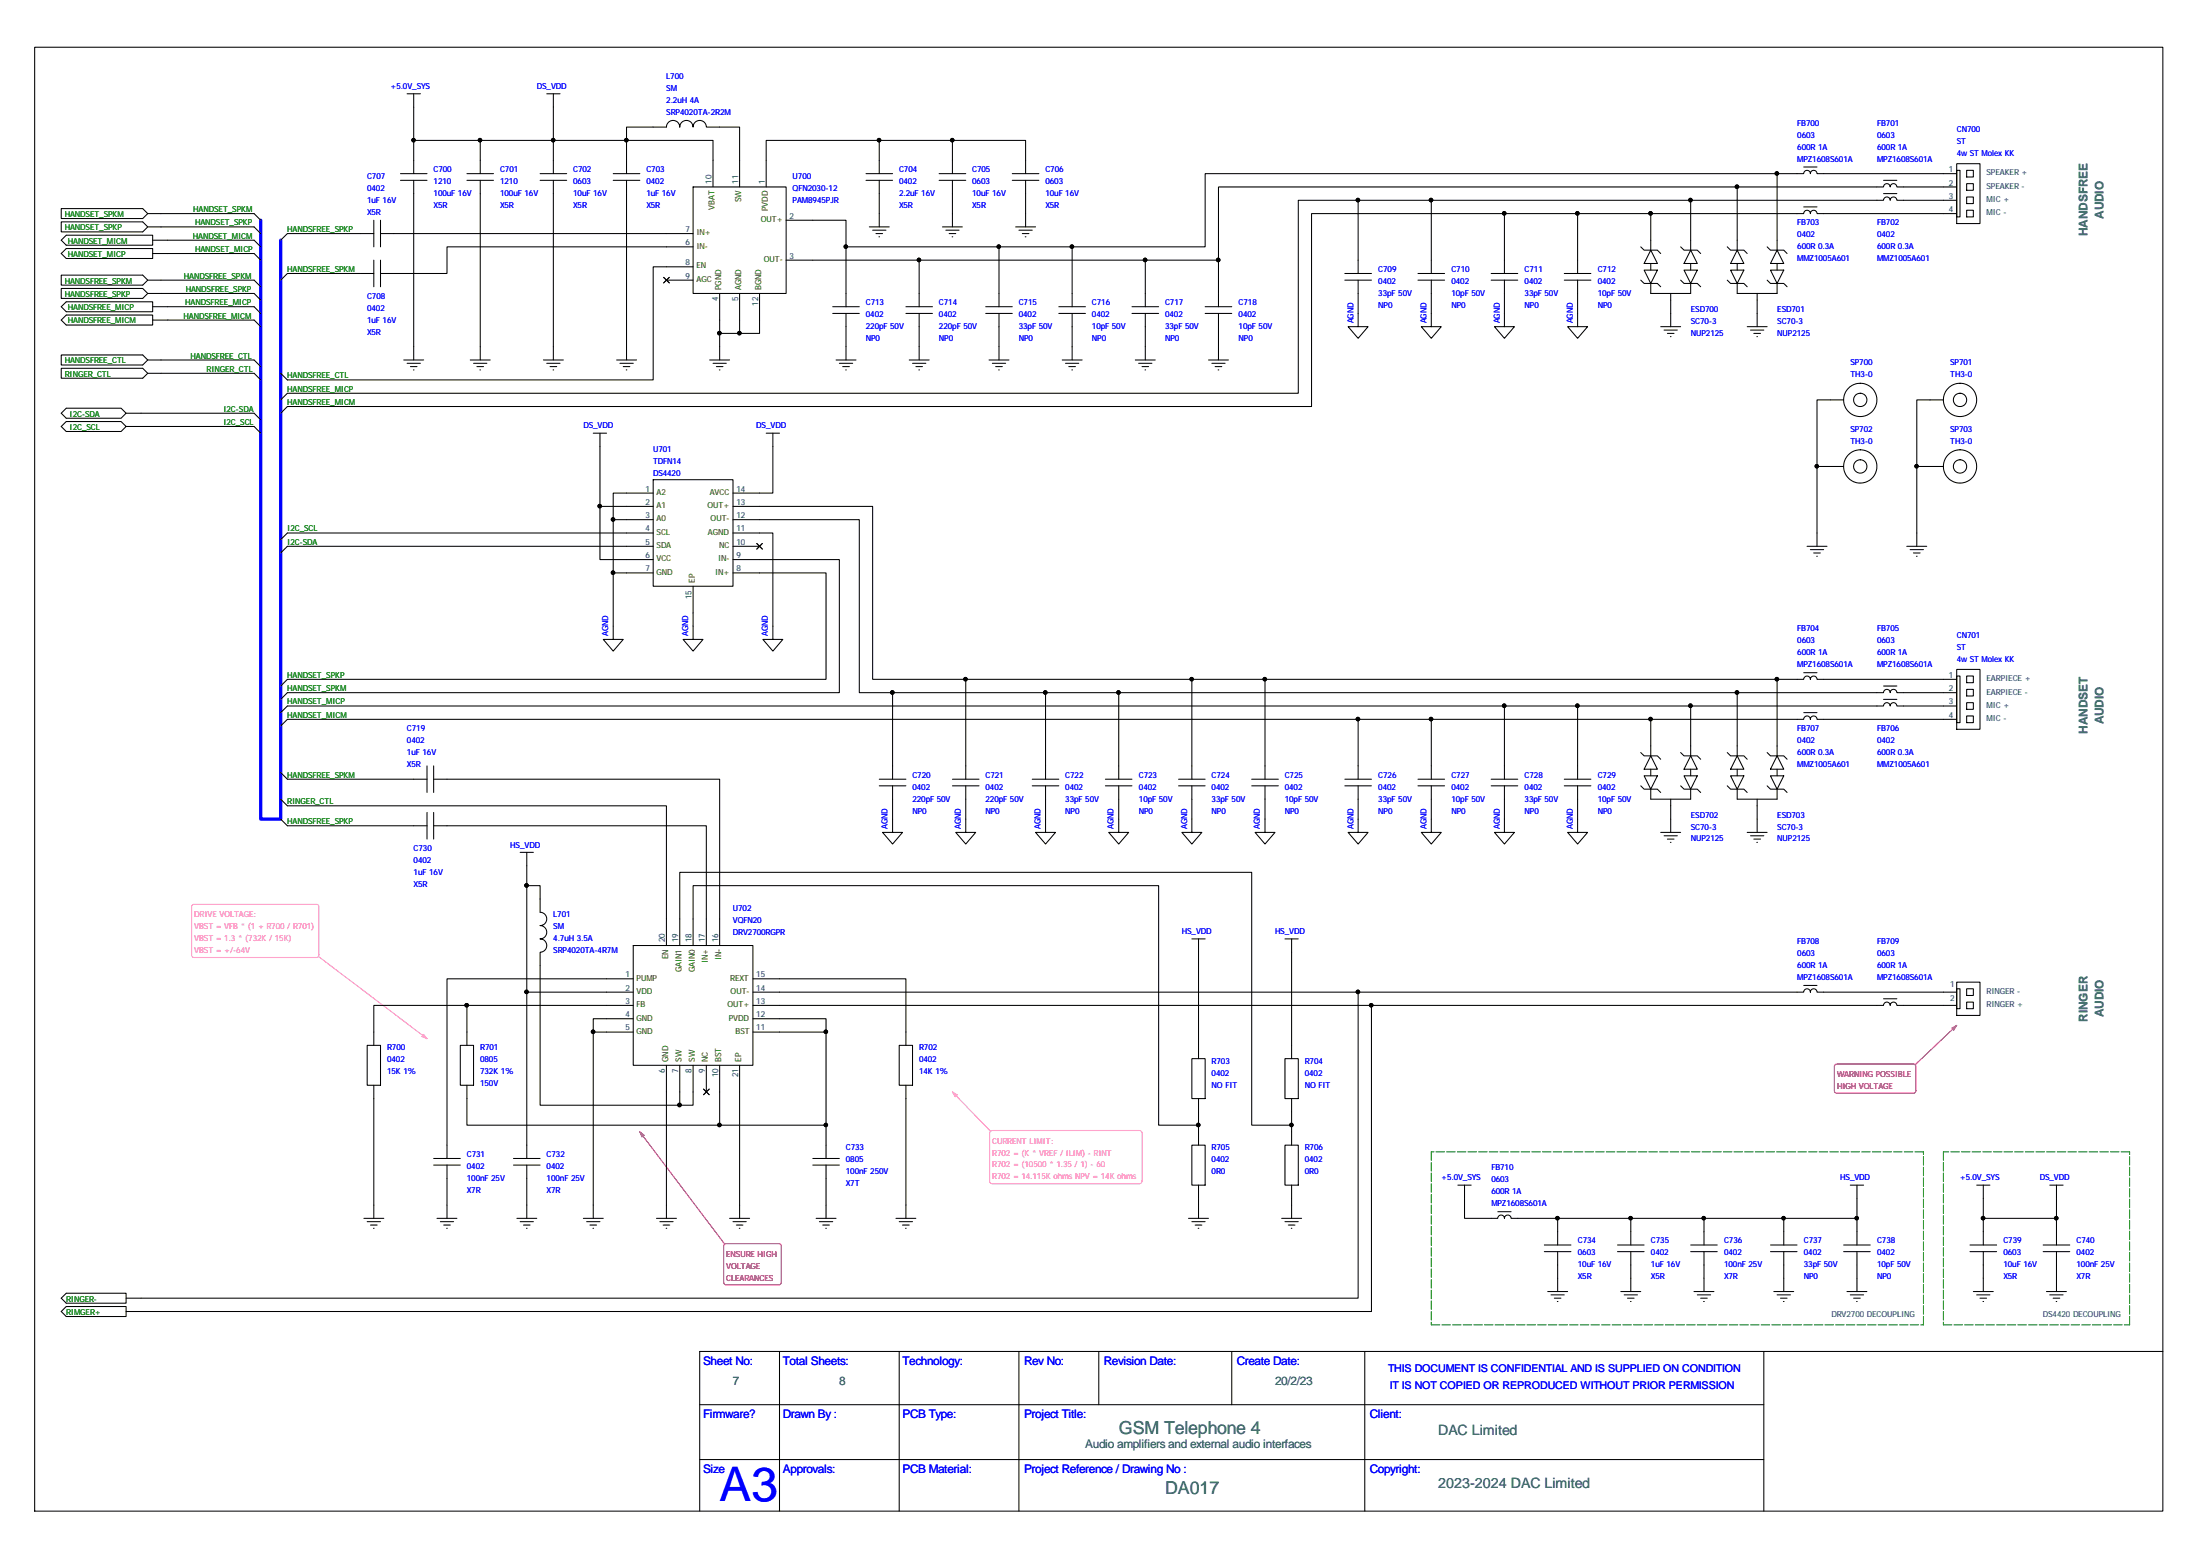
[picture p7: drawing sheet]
<svg xmlns="http://www.w3.org/2000/svg" width="420mm" height="297mm" viewBox="0 0 420 297" stroke-linecap="round" stroke-linejoin="round" font-family="sans-serif">
<g fill="#ff80c0">
<path d="M80.9 197.5l.7 .8-1-.4z"/>
<path d="M181.9 208.5l.9 .5-.4 .4z"/>
</g>
<g fill="#f00">
<path d="M372.8 196.3l.9-.6-.6 .9z"/>
<path d="M122.2 216.1l.8 .6-.4 .3z"/>
</g>
<g fill="#000" stroke="#000" stroke-width=".19">
<circle cx="79" cy="26.8" r=".34"/>
<circle cx="91.7" cy="26.8" r=".34"/>
<circle cx="105.6" cy="26.8" r=".34"/>
<circle cx="119.6" cy="26.8" r=".34"/>
<circle cx="167.9" cy="26.8" r=".34"/>
<circle cx="181.9" cy="26.8" r=".34"/>
<circle cx="259.3" cy="38.2" r=".34"/>
<circle cx="273.3" cy="38.2" r=".34"/>
<circle cx="322.8" cy="38.2" r=".34"/>
<circle cx="331.7" cy="35.6" r=".34"/>
<circle cx="339.3" cy="33.1" r=".34"/>
<circle cx="161.5" cy="47.1" r=".34"/>
<circle cx="175.5" cy="49.6" r=".34"/>
<circle cx="190.7" cy="47.1" r=".34"/>
<circle cx="204.7" cy="47.1" r=".34"/>
<circle cx="218.7" cy="49.6" r=".34"/>
<circle cx="232.7" cy="49.6" r=".34"/>
<circle cx="287.3" cy="40.7" r=".34"/>
<circle cx="301.2" cy="40.7" r=".34"/>
<circle cx="315.2" cy="40.7" r=".34"/>
<circle cx="137.4" cy="63.6" r=".34"/>
<circle cx="141.2" cy="63.6" r=".34"/>
<circle cx="114.5" cy="96.6" r=".34"/>
<circle cx="117.1" cy="99.2" r=".34"/>
<circle cx="347" cy="89" r=".33"/>
<circle cx="366" cy="89" r=".33"/>
<circle cx="117.1" cy="109.3" r=".34"/>
<circle cx="170.4" cy="132.2" r=".34"/>
<circle cx="184.4" cy="129.6" r=".34"/>
<circle cx="199.6" cy="132.2" r=".34"/>
<circle cx="213.6" cy="132.2" r=".34"/>
<circle cx="227.6" cy="129.6" r=".34"/>
<circle cx="241.6" cy="129.6" r=".34"/>
<circle cx="259.3" cy="137.3" r=".34"/>
<circle cx="273.3" cy="137.3" r=".34"/>
<circle cx="287.3" cy="134.7" r=".34"/>
<circle cx="301.2" cy="134.7" r=".34"/>
<circle cx="315.2" cy="137.3" r=".34"/>
<circle cx="322.8" cy="134.7" r=".34"/>
<circle cx="331.7" cy="132.2" r=".34"/>
<circle cx="339.3" cy="129.6" r=".34"/>
<circle cx="100.6" cy="169" r=".34"/>
<circle cx="89.1" cy="191.9" r=".34"/>
<circle cx="100.6" cy="189.4" r=".34"/>
<circle cx="113.3" cy="197" r=".34"/>
<circle cx="157.7" cy="197" r=".34"/>
<circle cx="259.3" cy="189.4" r=".34"/>
<circle cx="261.9" cy="191.9" r=".34"/>
<circle cx="129.8" cy="210.9" r=".34"/>
<circle cx="137.4" cy="214.8" r=".34"/>
<circle cx="157.7" cy="214.8" r=".33"/>
<circle cx="228.8" cy="214.8" r=".34"/>
<circle cx="246.6" cy="214.8" r=".33"/>
<circle cx="297.4" cy="232.5" r=".34"/>
<circle cx="311.4" cy="232.5" r=".34"/>
<circle cx="325.4" cy="232.5" r=".33"/>
<circle cx="340.6" cy="232.5" r=".33"/>
<circle cx="354.6" cy="232.5" r=".33"/>
<circle cx="378.7" cy="232.5" r=".34"/>
<circle cx="392.7" cy="232.5" r=".34"/>
</g>
<path d="M126.7 52.9l1.1 1.1M127.8 52.9l-1.1 1.1M144.5 103.7l1.1 1.1M145.6 103.7l-1.1 1.1M134.4 207.9l1 1.1M135.4 207.9l-1 1.1" fill="none" stroke="#000" stroke-width=".19"/>
<g fill="none" stroke="#008000" stroke-width=".2">
<path d="M273.9 219.9h-.5v1.6M274.3 219.9h1.6M276.3 219.9h1.6M278.3 219.9h1.7M280.4 219.9h1.6M282.4 219.9h1.6M284.4 219.9h1.6M286.5 219.9h1.6M288.5 219.9h1.6M290.5 219.9h1.6M292.5 219.9h1.7M294.6 219.9h1.6"/>
<path d="M296.6 219.9h1.6M298.6 219.9h1.7M300.7 219.9h1.6M302.7 219.9h1.6M304.8 219.9h1.6M306.8 219.9h1.6M308.8 219.9h1.6M310.8 219.9h1.7M312.9 219.9h1.6M314.9 219.9h1.6M316.9 219.9h1.7M319 219.9h1.6"/>
<path d="M321 219.9h1.6M323 219.9h1.7M325.1 219.9h1.6M327.1 219.9h1.6M329.1 219.9h1.7M331.2 219.9h1.6M333.2 219.9h1.6M335.2 219.9h1.7M337.3 219.9h1.6M339.3 219.9h1.6M341.3 219.9h1.7M343.4 219.9h1.6"/>
<path d="M345.4 219.9h1.6M347.4 219.9h1.6M349.5 219.9h1.6M351.5 219.9h1.6M353.5 219.9h1.6M355.6 219.9h1.6M357.6 219.9h1.6M359.6 219.9h1.6M361.6 219.9h1.7M363.7 219.9h1.6M365.7 219.9h1.6v.5M372.2 219.9h-1v1.6"/>
<path d="M372.6 219.9h1.6M374.6 219.9h1.6M376.6 219.9h1.7M378.7 219.9h1.6M380.7 219.9h1.6M382.7 219.9h1.7M384.8 219.9h1.6M386.8 219.9h1.6M388.8 219.9h1.7M390.9 219.9h1.6M392.9 219.9h1.6M394.9 219.9h1.7"/>
<path d="M397 219.9h1.6M399 219.9h1.6M401 219.9h1.6M403.1 219.9h1.6M405.1 219.9h1.6v.5M273.4 221.9v1.6M273.4 223.9v1.7M273.4 226v1.6M273.4 228v1.6M273.4 230.1v1.6M273.4 232.1v1.6M273.4 234.1v1.6"/>
<path d="M273.4 236.1v1.7M273.4 238.2v1.6M367.3 220.8v1.6M367.3 222.8v1.7M367.3 224.9v1.6M367.3 226.9v1.6M367.3 228.9v1.6M367.3 231v1.6M367.3 233v1.6M367.3 235v1.7M367.3 237.1v1.6M367.3 239.1v1.6"/>
<path d="M371.2 221.9v1.6M371.2 223.9v1.7M371.2 226v1.6M371.2 228v1.6M371.2 230.1v1.6M371.2 232.1v1.6M371.2 234.1v1.6M371.2 236.1v1.7M371.2 238.2v1.6M406.7 220.8v1.6M406.7 222.8v1.7M406.7 224.9v1.6"/>
<path d="M406.7 226.9v1.6M406.7 228.9v1.6M406.7 231v1.6M406.7 233v1.6M406.7 235v1.7M406.7 237.1v1.6M406.7 239.1v1.6M273.4 252.4v.5h1.6M273.4 240.2v1.6M273.4 242.2v1.7M273.4 244.3v1.6M273.4 246.3v1.6"/>
<path d="M273.4 248.3v1.7M273.4 250.4v1.6M275.4 252.9h1.6M277.4 252.9h1.6M279.4 252.9h1.7M281.5 252.9h1.6M283.5 252.9h1.6M285.5 252.9h1.7M287.6 252.9h1.6M289.6 252.9h1.6M291.6 252.9h1.7M293.7 252.9h1.6"/>
<path d="M295.7 252.9h1.6M297.7 252.9h1.7M299.8 252.9h1.6M301.8 252.9h1.6M303.8 252.9h1.7M305.9 252.9h1.6M307.9 252.9h1.6M309.9 252.9h1.7M312 252.9h1.6M314 252.9h1.6M316 252.9h1.6M318.1 252.9h1.6"/>
<path d="M320.1 252.9h1.6M322.1 252.9h1.7M324.2 252.9h1.6M326.2 252.9h1.6M328.2 252.9h1.6M330.3 252.9h1.6M332.3 252.9h1.6M334.3 252.9h1.6M336.3 252.9h1.7M338.4 252.9h1.6M340.4 252.9h1.6M342.4 252.9h1.7"/>
<path d="M344.5 252.9h1.6M346.5 252.9h1.6M348.5 252.9h1.7M350.6 252.9h1.6M352.6 252.9h1.6M354.6 252.9h1.7M356.7 252.9h1.6M358.7 252.9h1.6M360.7 252.9h1.7M362.8 252.9h1.6M364.8 252.9h1.6M367.3 251.3v1.6h-.5"/>
<path d="M367.3 241.1v1.6M367.3 243.2v1.6M367.3 245.2v1.6M367.3 247.2v1.6M367.3 249.2v1.7M371.2 252.4v.5h1.6M371.2 240.2v1.6M371.2 242.2v1.7M371.2 244.3v1.6M371.2 246.3v1.6M371.2 248.3v1.7M371.2 250.4v1.6"/>
<path d="M373.2 252.9h1.6M375.2 252.9h1.6M377.2 252.9h1.7M379.3 252.9h1.6M381.3 252.9h1.6M383.3 252.9h1.7M385.4 252.9h1.6M387.4 252.9h1.6M389.4 252.9h1.7M391.5 252.9h1.6M393.5 252.9h1.6M395.5 252.9h1.7"/>
<path d="M397.6 252.9h1.6M399.6 252.9h1.6M401.6 252.9h1.7M403.7 252.9h1.6M406.7 251.3v1.6h-1M406.7 241.1v1.6M406.7 243.2v1.6M406.7 245.2v1.6M406.7 247.2v1.6M406.7 249.2v1.7"/>
</g>
<path d="M36.7 172.8l.3-.2 23.6 .1 .3 .4v9.4l-.4 .3h-23.6l-.3-.5v-9.2zM60.8 182.6l20.8 15.7M80.9 197.5l.7 .8-1-.4zM181.9 208.5l.9 .5-.4 .4zM181.9 208.5l7.3 7.5M189.1 216l.4-.2h28.3l.3 .5v9.3l-.4 .4h-28.3l-.4-.5v-9.2z" fill="none" stroke="#ff80c0" stroke-width=".2"/>
<path d="M372.8 196.3l.9-.6-.6 .9zM373.7 195.7l-8 7.6M122.2 216.1l.8 .6-.4 .3zM122.2 216.1l16.2 21.4M350.5 203.2l.3-.1h14.7l.4 .5v4.8l-.5 .3h-14.8l-.3-.4v-4.7zM138.4 237.5l.2-.1 10.4 .1 .2 .4-.1 7.2-.4 .2h-10l-.3-.1-.2-.4v-6.9z" fill="none" stroke="#f00" stroke-width=".2"/>
<g fill="none" stroke="#000" stroke-width=".2">
<path d="M6.6 9h406.5v279.5h-406.5zM77.7 17.9h2.6M79 17.9v15.2M104.4 17.9h2.6M105.7 17.9v15.2M76.5 33.1h5.1M76.5 34.4h5.1M79 34.4v34.3M79 26.8h40.7M89.2 33.1h5M89.2 34.4h5M91.7 26.8v6.3"/>
<path d="M91.7 34.4v34.3M103.2 33.1h5M103.2 34.4h5M105.7 34.4v34.3M117.1 33.1h5.1M117.1 34.4h5.1M119.7 26.8h16.5v8.9M119.7 26.8v-2.5h7.6a1.27 1.27 0 0 1 1.2-1.3 1.27 1.27 0 0 1 1.3 1.3 1.27 1.27 0 0 1 1.3-1.3 1.27 1.27 0 0 1 1.3 1.3 1.26 1.26 0 0 1 1.2-1.3 1.26 1.26 0 0 1 1.3 1.3h6.4v11.4M119.7 26.8v6.3M119.7 34.4v34.3M132.4 35.7h17.7v20.3h-17.7zM165.4 33.1h5.1"/>
<path d="M165.4 34.4h5.1M167.9 26.8h-21.6v8.9M167.9 26.8v6.3M167.9 34.4v8.9M167.9 26.8h14M179.4 33.1h5M179.4 34.4h5M181.9 26.8h14v6.3M181.9 26.8v6.3M181.9 34.4v8.9M193.3 33.1h5.1M193.3 34.4h5.1"/>
<path d="M195.9 34.4v8.9M259.4 38.2h-11.5v36.9h-193l-1.3 1.2M259.4 38.2h100.3a.63 .63 0 0 1 .7-.6 .63 .63 0 0 1 .6 .6 .64 .64 0 0 1 .6-.6 .64 .64 0 0 1 .7 .6h11.4M259.4 38.2v14M273.4 38.2v14M322.9 38.2v9.6M331.8 35.7h-99.1v14M331.8 35.7h27.9a.63 .63 0 0 1 .7-.6 .63 .63 0 0 1 .6 .6 .64 .64 0 0 1 .6-.6 .64 .64 0 0 1 .7 .6h11.4M331.8 35.7v12.1M339.4 33.1h-109.2v14h-25.4M339.4 33.1h5.1a.64 .64 0 0 1 .6-.6 .64 .64 0 0 1 .6 .6 .63 .63 0 0 1 .7-.6 .63 .63 0 0 1 .6 .6h26.7M339.4 33.1v14.7"/>
<path d="M344.5 39.5h2.5M344.5 31.9h2.5M359.7 37h2.6M359.7 34.4h2.6M373.7 31.2h4.4v11.5h-4.4zM373.7 32.5h.6v8.9h-.6zM375.6 32.5h1.3v1.3h-1.3zM375.6 35.1h1.3v1.2h-1.3zM375.6 37.6h1.3v1.3h-1.3zM11.7 45.9l1-1h16.5v1.9h-16.5zM11.7 48.4l1-1h16.5v1.9h-16.5zM11.7 58.6l1-1h16.5v1.9h-16.5z"/>
<path d="M28.2 40.8l-.9 .9h-15.6v-1.9h15.6l.9 1h20.3l1.3 1.2M28.2 53.5l-.9 .9h-15.6v-1.9h15.6l.9 1h20.3l1.3 1.2M28.2 56l-.9 1h-15.6v-1.9h15.6l.9 .9h20.3l1.3 1.3M28.2 43.3l-.9 1h-15.6v-1.9h15.6l.9 .9h20.3l1.3 1.3M29.2 45.9h19.3l1.3 1.2M29.2 48.4h19.3l1.3 1.3M29.2 58.6h19.3l1.3 1.2M71.4 42v5.1M71.4 49.7v5M71.4 52.2h-16.5l-1.3 1.3M71.4 44.6h-16.5l-1.3 1.3M72.7 44.6h59.7"/>
<path d="M72.7 42v5.1M72.7 49.7v5M127.3 53.5h5.1M132.4 50.9h-7.7v21.6h-69.8l-1.3-1.2M132.4 47.1h-47v5.1h-12.7M137.4 56v12.7M141.3 56v7.6M145.1 56v7.6h-3.8M150.1 42h11.5v5.1M150.1 49.7h82.6M159 58.6h5.1M159 59.8h5.1"/>
<path d="M161.6 47.1v11.5M161.6 59.8v8.9M161.6 47.1h43.2M166 43.3h3.8M166.7 43.9h2.5M167.3 44.6h1.3M167.9 45.2h.1M173 58.6h5.1M173 59.8h5.1M175.5 49.7v8.9M175.5 59.8v8.9M180 43.3h3.8"/>
<path d="M180.6 43.9h2.6M181.3 44.6h1.2M181.8 45.2h.2M188.3 58.6h5M188.3 59.8h5M190.8 47.1v11.5M190.8 59.8v8.9M194 43.3h3.8M194.6 43.9h2.5M195.2 44.6h1.3M195.8 45.2h.1M202.2 58.6h5.1"/>
<path d="M202.2 59.8h5.1M204.8 47.1v11.5M204.8 59.8v8.9M216.2 58.6h5.1M216.2 59.8h5.1M218.7 49.7v8.9M218.7 59.8v8.9M230.2 58.6h5M230.2 59.8h5M232.7 49.7v8.9M232.7 59.8v8.9M256.8 53.5h5.1"/>
<path d="M256.8 52.2h5.1M259.4 53.5v8.9h-1.9l1.9 2.2 1.9-2.2h-1.9M270.8 53.5h5.1M270.8 52.2h5.1M273.4 53.5v8.9h-2l2 2.2 1.9-2.2h-1.9M284.8 53.5h5.1M284.8 52.2h5.1M287.3 40.8h-36.8v36.8h-195.6l-1.3 1.3M287.3 40.8h57.2a.64 .64 0 0 1 .6-.7 .64 .64 0 0 1 .6 .7 .63 .63 0 0 1 .7-.7 .63 .63 0 0 1 .6 .7h26.7M287.3 53.5v8.9h-1.9l1.9 2.2 1.9-2.2h-1.9M287.3 40.8v11.4M298.7 53.5h5.1"/>
<path d="M298.7 52.2h5.1M301.3 53.5v8.9h-1.9l1.9 2.2 1.9-2.2h-1.9M301.3 40.8v11.4M313.4 47.1l.6 .7h2.5l.7 .6M313.4 53.5l.6 .6h2.5l.7 .6M314 51.6h2.5l-1.2 2.5zM315.3 47.8l1.2 2.5h-2.5zM315.3 40.8v7M315.3 50.3v1.3M315.3 54.1v1.9h7.6v-1.9M319.1 56v6.4M321 53.5l.6 .6h2.6l.6 .6"/>
<path d="M321 47.1l.6 .7h2.6l.6 .6M321.6 51.6h2.6l-1.3 2.5zM322.9 47.8l1.3 2.5h-2.6zM322.9 50.3v1.3M329.9 47.1l.6 .7h2.5l.7 .6M329.9 53.5l.6 .6h2.5l.7 .6M330.5 51.6h2.5l-1.2 2.5zM331.8 47.8l1.2 2.5h-2.5zM331.8 54.1v1.9h7.6v-1.9M331.8 50.3v1.3M335.6 56v6.4M337.5 53.5l.6 .6h2.6l.6 .6"/>
<path d="M337.5 47.1l.6 .7h2.6l.6 .6M338.1 51.6h2.6l-1.3 2.5zM339.4 47.8l1.3 2.5h-2.6zM339.4 50.3v1.3M375.6 40.1h1.3v1.3h-1.3zM11.7 78.9l1-1h10.4l1 1-1 .9h-10.4zM12.7 60.1h16.5v2h-16.5l-1-1zM24.1 78.9h24.4l1.3 1.2M28.2 68.7l-.9 1h-15.6v-1.9h15.6l.9 .9h20.3l1.3 1.3M28.2 71.3l-.9 .9h-15.6v-1.9h15.6l.9 1h20.3l1.3 1.2M29.2 61.1h19.3l1.3 1.3M77.1 68.7h3.8"/>
<path d="M77.7 69.4h2.6M78.4 70h1.2M79 70.6h.1M89.8 68.7h3.8M90.4 69.4h2.6M91.1 70h1.3M91.6 70.6h.2M103.8 68.7h3.8M104.4 69.4h2.6M105.1 70h1.2M105.6 70.6h.1M117.8 68.7h3.8"/>
<path d="M118.4 69.4h2.5M119 70h1.3M119.6 70.6h.1M135.5 68.7h3.8M136.2 69.4h2.5M136.8 70h1.3M137.4 70.6h.1M137.4 63.6h3.9M159.7 68.7h3.8M160.3 69.4h2.5M160.9 70h1.3M161.5 70.6h.1"/>
<path d="M173.6 68.7h3.9M174.3 69.4h2.5M174.9 70h1.3M175.5 70.6h.1M188.9 68.7h3.8M189.5 69.4h2.6M190.2 70h1.2M190.7 70.6h.1M202.9 68.7h3.8M203.5 69.4h2.5M204.1 70h1.3M204.7 70.6h.1"/>
<path d="M216.8 68.7h3.8M217.5 69.4h2.5M218.1 70h1.3M218.7 70.6h.1M230.8 68.7h3.8M231.4 69.4h2.6M232.1 70h1.2M232.6 70.6h.2M317.2 62.4h3.8M317.8 63h2.5M318.4 63.6h1.3M319 64.3h.1"/>
<path d="M333.7 62.4h3.8M334.3 63h2.6M334.9 63.6h1.3M335.5 64.3h.1M352.1 76.3h-5.1v12.7M371.2 76.3h-5.1v12.7M11.7 81.4l1-.9h10.4l1 .9-1 1h-10.4zM24.1 81.4h24.4l1.3 1.3M113.3 82.7h2.5M114.6 96.7v10.1h10.1M114.6 82.7v14M114.6 96.7h10.1"/>
<path d="M117.1 99.2v22.9h-1.9l1.9 2.2 1.9-2.2h-1.9M117.1 99.2h7.6M124.7 94.1h-7.6v5.1M124.7 91.6h15.3v20.3h-15.3zM140 96.7h26.7v33h17.7M140 99.2h24.1v33h6.4M146.3 82.7h2.6M147.6 82.7v11.4h-7.6M347 89v15.3M347 89h5.1M366.1 89h5.1M366.1 89v15.3"/>
<path d="M117.1 109.4h7.6M124.7 101.7h-69.8l-1.3 1.3M124.7 104.3h-69.8l-1.3 1.3M132.4 111.9v10.2h-1.9l1.9 2.2 1.9-2.2h-1.9M140 106.8h20.3v25.4h-105.4l-1.3 1.3M140 109.4h17.8v20.3h-102.9l-1.3 1.3M140 101.7h7.6v20.4h-1.9l1.9 2.2 1.9-2.2h-1.9M140 104.3h5.1M345.1 104.3h3.8M345.7 104.9h2.6M346.4 105.6h1.3M346.9 106.2h.2"/>
<path d="M364.2 104.3h3.8M364.8 104.9h2.5M365.4 105.6h1.3M366 106.2h.1M170.5 132.2h189.2a.63 .63 0 0 1 .7-.6 .63 .63 0 0 1 .6 .6 .64 .64 0 0 1 .6-.6 .64 .64 0 0 1 .7 .6h11.4M170.5 132.2v16.6M184.4 129.7h160.1a.64 .64 0 0 1 .6-.6 .64 .64 0 0 1 .6 .6 .63 .63 0 0 1 .7-.6 .63 .63 0 0 1 .6 .6h26.7M184.4 129.7v19.1M199.7 132.2v16.6M213.7 132.2v16.6M227.6 129.7v19.1M241.6 129.7v19.1"/>
<path d="M259.4 137.3v11.5M273.4 137.3v11.5M287.3 134.8v14M301.3 134.8v14M315.3 137.3v7M322.9 134.8v9.5M331.8 132.2v12.1M339.4 129.7v14.6M344.5 136h2.5M344.5 128.4h2.5M359.7 133.5h2.6M359.7 131h2.6"/>
<path d="M373.7 127.8h4.4v11.4h-4.4zM373.7 129.1h.6v8.9h-.6zM373.7 137.3h-26.7a.63 .63 0 0 0-.6-.6 .63 .63 0 0 0-.7 .6 .64 .64 0 0 0-.6-.6 .64 .64 0 0 0-.6 .6h-289.6l-1.3 1.3M373.7 134.8h-11.4a.64 .64 0 0 0-.7-.7 .64 .64 0 0 0-.6 .7 .63 .63 0 0 0-.6-.7 .63 .63 0 0 0-.7 .7h-304.8l-1.3 1.2M375.6 129.1h1.3v1.2h-1.3zM375.6 131.6h1.3v1.3h-1.3zM375.6 134.1h1.3v1.3h-1.3zM375.6 136.7h1.3v1.3h-1.3zM53.6 152.6l1.3 1.2h72.4v26.7M53.6 147.5l1.3 1.3h26.7M53.6 156.4l1.3 1.2h26.7M81.6 146.2v5.1"/>
<path d="M81.6 155.1v5.1M82.8 148.8h54.6v31.7M82.8 157.6h52.1v22.9M82.8 146.2v5.1M82.8 155.1v5.1M167.9 148.8h5.1M167.9 150h5.1M170.5 150v8.9h-1.9l1.9 2.2 1.9-2.2h-1.9M181.9 148.8h5.1M181.9 150h5.1M184.4 150v8.9h-1.9l1.9 2.2 1.9-2.2h-1.9M197.1 148.8h5.1"/>
<path d="M197.1 150h5.1M199.7 150v8.9h-1.9l1.9 2.2 1.9-2.2h-1.9M211.1 148.8h5.1M211.1 150h5.1M213.7 150v8.9h-2l2 2.2 1.9-2.2h-1.9M225.1 148.8h5.1M225.1 150h5.1M227.6 150v8.9h-1.9l1.9 2.2 1.9-2.2h-1.9M239.1 148.8h5M239.1 150h5M241.6 150v8.9h-1.9l1.9 2.2 1.9-2.2h-1.9M256.8 148.8h5.1"/>
<path d="M256.8 150h5.1M259.4 150v8.9h-1.9l1.9 2.2 1.9-2.2h-1.9M270.8 148.8h5.1M270.8 150h5.1M273.4 150v8.9h-2l2 2.2 1.9-2.2h-1.9M284.8 148.8h5.1M284.8 150h5.1M287.3 150v8.9h-1.9l1.9 2.2 1.9-2.2h-1.9M298.7 148.8h5.1M298.7 150h5.1M301.3 150v8.9h-1.9l1.9 2.2 1.9-2.2h-1.9M313.4 143.7l.6 .6h2.5l.7 .6"/>
<path d="M313.4 150l.6 .7h2.5l.7 .6M314 148.1h2.5l-1.2 2.6zM315.3 144.3l1.2 2.5h-2.5zM315.3 146.8v1.3M315.3 150.7v1.9h7.6v-1.9M317.2 158.9h3.8M317.8 159.6h2.5M319.1 152.6v6.3M321 150l.6 .7h2.6l.6 .6M321 143.7l.6 .6h2.6l.6 .6M321.6 148.1h2.6l-1.3 2.6zM322.9 144.3l1.3 2.5h-2.6z"/>
<path d="M322.9 146.8v1.3M329.9 143.7l.6 .6h2.5l.7 .6M329.9 150l.6 .7h2.5l.7 .6M330.5 148.1h2.5l-1.2 2.6zM331.8 144.3l1.2 2.5h-2.5zM331.8 146.8v1.3M331.8 150.7v1.9h7.6v-1.9M333.7 158.9h3.8M334.3 159.6h2.6M335.6 152.6v6.3M337.5 150l.6 .7h2.6l.6 .6M337.5 143.7l.6 .6h2.6l.6 .6"/>
<path d="M338.1 148.1h2.6l-1.3 2.6zM339.4 144.3l1.3 2.5h-2.6zM339.4 146.8v1.3M99.3 162.7h2.6M100.6 169.1h2.6v5a1.27 1.27 0 0 1 1.2 1.3 1.27 1.27 0 0 1-1.2 1.3 1.27 1.27 0 0 1 1.2 1.3 1.27 1.27 0 0 1-1.2 1.2 1.27 1.27 0 0 1 1.2 1.3 1.27 1.27 0 0 1-1.2 1.3v29.2h26.6M100.6 162.7v58.5M227.6 179.2h2.6M228.9 179.2v22.9M245.4 179.2h2.5M246.7 179.2v22.9M318.4 160.2h1.3M319 160.8h.1"/>
<path d="M334.9 160.2h1.3M335.5 160.8h.1M70.1 199.6h2.6v7.6h-2.6zM87.9 199.6h2.5v7.6h-2.5zM89.2 191.9h-17.8v7.7M89.2 191.9h31.7M89.2 191.9v7.7M100.6 189.4h20.3M113.3 197v35.6M113.3 197h7.6M120.9 194.5h-7.6v2.5M120.9 186.9h-35.5v34.3"/>
<path d="M120.9 180.5h22.9v22.9h-22.9zM129.8 180.5v-14h109.3v48.3h7.6M132.4 180.5v-11.4h88.9v45.7h7.6M143.8 194.5h14v2.5M143.8 186.9h29.2v12.7M143.8 189.4h200.7a.64 .64 0 0 1 .6-.6 .64 .64 0 0 1 .6 .6 .63 .63 0 0 1 .7-.6 .63 .63 0 0 1 .6 .6h26.7M143.8 191.9h215.9a.63 .63 0 0 1 .7-.6 .63 .63 0 0 1 .6 .6 .64 .64 0 0 1 .6-.6 .64 .64 0 0 1 .7 .6h11.4M143.8 197h14M157.8 197v24.2M171.7 199.6h2.6v7.6h-2.6zM259.4 189.4v58.4h-235.3M261.9 191.9v58.5h-237.8"/>
<path d="M344.5 188.1h2.5M359.7 190.7h2.6M373.7 187.5h4.4v6.3h-4.4zM373.7 188.8h.6v3.8h-.6zM375.6 188.8h1.3v1.2h-1.3zM375.6 191.3h1.3v1.3h-1.3zM71.4 207.2v25.4M89.2 207.2v7.6h48.2M127.3 203.4v29.2M129.8 203.4v7.6M132.4 203.4v7.6h-2.6M134.9 203.4v5.1"/>
<path d="M137.4 203.4v11.4M137.4 214.8h20.4M141.3 203.4v29.2M173 207.2v25.4M227.6 218.6h2.6v7.6h-2.6zM227.6 202.1h2.6v7.6h-2.6zM228.9 209.7v8.9M245.4 202.1h2.5v7.6h-2.5zM245.4 218.6h2.5v7.6h-2.5zM246.7 209.7v8.9M69.5 232.6h3.8M70.1 233.2h2.6"/>
<path d="M70.8 233.9h1.2M71.3 234.5h.2M82.8 222.4h5.1M82.8 221.2h5.1M83.5 232.6h3.8M84.1 233.2h2.5M84.7 233.9h1.3M85.3 234.5h.1M85.4 222.4v10.2M98.1 222.4h5.1M98.1 221.2h5.1M98.7 232.6h3.8"/>
<path d="M99.3 233.2h2.6M100 233.9h1.2M100.5 234.5h.2M100.6 222.4v10.2M111.4 232.6h3.8M112 233.2h2.6M112.7 233.9h1.2M113.2 234.5h.2M125.4 232.6h3.8M126 233.2h2.6M126.6 233.9h1.3M127.2 234.5h.1"/>
<path d="M139.3 232.6h3.9M140 233.2h2.5M140.6 233.9h1.3M141.2 234.5h.1M155.2 222.4h5.1M155.2 221.2h5.1M155.9 232.6h3.8M156.5 233.2h2.5M157.1 233.9h1.3M157.7 234.5h.1M157.8 222.4v10.2M171.1 232.6h3.8"/>
<path d="M171.7 233.2h2.6M172.4 233.9h1.2M172.9 234.5h.2M227 232.6h3.8M227.6 233.2h2.6M228.3 233.9h1.2M228.8 234.5h.2M228.9 226.2v6.4M244.8 232.6h3.8M245.4 233.2h2.5M246 233.9h1.3M246.6 234.5h.1"/>
<path d="M246.7 226.2v6.4M278.4 226.2h2.6M279.7 226.2v6.4h6.3a.64 .64 0 0 1 .7-.6 .64 .64 0 0 1 .6 .6 .64 .64 0 0 1 .7-.6 .64 .64 0 0 1 .6 .6h66M286 231.3h2.6M294.9 238.9h5.1M294.9 237.7h5.1M297.5 232.6v5.1M297.5 238.9v7.7M308.9 238.9h5.1M308.9 237.7h5.1M311.5 232.6v5.1M311.5 238.9v7.7"/>
<path d="M322.9 238.9h5.1M322.9 237.7h5.1M325.4 232.6v5.1M325.4 238.9v7.7M338.1 238.9h5.1M338.1 237.7h5.1M340.7 232.6v5.1M340.7 238.9v7.7M352.1 238.9h5.1M352.1 237.7h5.1M353.4 226.2h2.5M354.6 226.2v11.5"/>
<path d="M354.6 238.9v7.7M376.2 238.9h5.1M376.2 237.7h5.1M377.5 226.2h2.5M378.8 226.2v11.5M378.8 238.9v7.7M378.8 232.6h13.9M390.2 238.9h5.1M390.2 237.7h5.1M391.5 226.2h2.5M392.7 226.2v11.5M392.7 238.9v7.7"/>
<path d="M11.7 247.8l1-.9h11.4v1.9h-11.4zM11.7 250.4l1-1h11.4v1.9h-11.4zM148.9 258v30.5M171.7 258v30.5M194.6 258v30.5M209.8 258v10.2M235.2 258v10.2M260.6 258v30.5M295.6 246.6h3.8M296.2 247.2h2.5M296.8 247.8h1.3M297.4 248.5h.1"/>
<path d="M309.5 246.6h3.9M310.2 247.2h2.5M310.8 247.8h1.3M311.4 248.5h.1M323.5 246.6h3.8M324.2 247.2h2.5M324.8 247.8h1.3M325.4 248.5h.1M336.9 258v30.5M338.8 246.6h3.8M339.4 247.2h2.5M340 247.8h1.3"/>
<path d="M340.6 248.5h.1M352.7 246.6h3.8M353.4 247.2h2.5M354 247.8h1.3M354.6 248.5h.1M376.9 246.6h3.8M377.5 247.2h2.5M378.1 247.8h1.3M378.7 248.5h.1M390.8 246.6h3.8M391.5 247.2h2.5M392.1 247.8h1.3"/>
<path d="M392.7 248.5h.1M413.1 258h-279.5v30.5M133.6 268.2h203.3M133.6 278.6h203.3"/>
<circle cx="355.3" cy="76.3" r="3.2"/>
<circle cx="355.3" cy="76.3" r="1.27"/>
<circle cx="374.3" cy="76.3" r="3.2"/>
<circle cx="374.3" cy="76.3" r="1.27"/>
<circle cx="355.3" cy="89.1" r="3.2"/>
<circle cx="355.3" cy="89" r="1.27"/>
<circle cx="374.3" cy="89.1" r="3.2"/>
<circle cx="374.3" cy="89" r="1.27"/>
</g>
<path d="M49.8 42v114.4h3.8v-110.5" fill="none" stroke="#00f" stroke-width=".63"/>
<text font-size="9.1" fill="#00f" x="137.4" y="286.5">A3</text>
<g font-size="3.4" fill="#408080">
<text x="213.7" y="273.8">GSM Telephone 4</text>
<text x="222.5" y="285.2">DA017</text>
</g>
<g font-size="2.7" fill="#408080">
<text x="274.7" y="273.9">DAC Limited</text>
<text x="274.7" y="284.1">2023-2024 DAC Limited</text>
</g>
<g font-size="2.3" fill="#408080">
<text x="401.7" y="41.8" transform="rotate(-90 401.7 41.8)">AUDIO</text>
<text x="398.7" y="45.1" transform="rotate(-90 398.7 45.1)">HANDSFREE</text>
<text x="398.7" y="140.1" transform="rotate(-90 398.7 140.1)">HANDSET</text>
<text x="401.7" y="138.3" transform="rotate(-90 401.7 138.3)">AUDIO</text>
<text x="398.7" y="195" transform="rotate(-90 398.7 195)">RINGER</text>
<text x="401.7" y="194.2" transform="rotate(-90 401.7 194.2)">AUDIO</text>
<text x="140" y="264.4">7</text>
<text x="160.3" y="264.4">8</text>
<text x="243.5" y="264.4">20/2/23</text>
<text x="207.3" y="276.5">Audio amplifiers and external audio interfaces</text>
</g>
<g font-size="2.3" fill="#00f">
<text x="134.3" y="260.5">Sheet No:</text>
<text x="149.5" y="260.5">Total Sheets:</text>
<text x="172.4" y="260.5">Technology:</text>
<text x="195.6" y="260.5">Rev No:</text>
<text x="210.8" y="260.5">Revision Date:</text>
<text x="236.2" y="260.5">Create Date:</text>
<text x="134.3" y="270.7">Firmware?</text>
<text x="149.5" y="270.7">Drawn By :</text>
<text x="172.4" y="270.7">PCB Type:</text>
<text x="195.6" y="270.7">Project Title:</text>
<text x="261.6" y="270.7">Client:</text>
<text x="134.3" y="281.2">Size</text>
<text x="149.5" y="281.2">Approvals:</text>
<text x="172.4" y="281.2">PCB Material:</text>
<text x="195.6" y="281.2">Project Reference / Drawing No :</text>
<text x="261.6" y="281.2">Copyright:</text>
</g>
<g font-size="2" fill="#00f">
<text x="265.1" y="261.9">THIS DOCUMENT IS CONFIDENTIAL AND IS SUPPLIED ON CONDITION</text>
<text x="265.4" y="265.1">IT IS NOT COPIED OR REPRODUCED WITHOUT PRIOR PERMISSION</text>
</g>
<g font-size="1.6" fill="#00f">
<text x="74.6" y="17">+5.0V_SYS</text>
<text x="102.5" y="17">DS_VDD</text>
<text x="127.3" y="15.1">L700</text>
<text x="127.3" y="17.4">SM</text>
<text x="127.3" y="19.7">2.2uH 4A</text>
<text x="127.3" y="22">SRP4020TA-2R2M</text>
<text x="343.2" y="24">FB700</text>
<text x="358.5" y="24">FB701</text>
<text x="343.2" y="26.3">0603</text>
<text x="343.2" y="28.6">600R 1A</text>
<text x="358.5" y="26.3">0603</text>
<text x="358.5" y="28.6">600R 1A</text>
<text x="373.7" y="25.3">CN700</text>
<text x="373.7" y="27.5">ST</text>
<text x="373.7" y="29.8">4w ST Molex KK</text>
<text x="70.1" y="34.1">C707</text>
<text x="82.8" y="32.9">C700</text>
<text x="82.8" y="35.2">1210</text>
<text x="95.5" y="32.9">C701</text>
<text x="95.5" y="35.2">1210</text>
<text x="109.5" y="32.9">C702</text>
<text x="109.5" y="35.2">0603</text>
<text x="123.4" y="32.9">C703</text>
<text x="123.4" y="35.2">0402</text>
<text x="151.4" y="34.1">U700</text>
<text x="171.7" y="32.9">C704</text>
<text x="171.7" y="35.2">0402</text>
<text x="185.7" y="32.9">C705</text>
<text x="185.7" y="35.2">0603</text>
<text x="199.6" y="32.9">C706</text>
<text x="199.6" y="35.2">0603</text>
<text x="343.2" y="30.8">MPZ1608S601A</text>
<text x="358.5" y="30.8">MPZ1608S601A</text>
<text x="70.1" y="36.4">0402</text>
<text x="70.1" y="38.7">1uF 16V</text>
<text x="70.1" y="41">X5R</text>
<text x="82.8" y="37.5">100uF 16V</text>
<text x="82.8" y="39.7">X5R</text>
<text x="95.5" y="37.5">100uF 16V</text>
<text x="95.5" y="39.7">X5R</text>
<text x="109.5" y="37.5">10uF 16V</text>
<text x="109.5" y="39.7">X5R</text>
<text x="123.4" y="37.5">1uF 16V</text>
<text x="123.4" y="39.7">X5R</text>
<text x="151.4" y="36.4">QFN2030-12</text>
<text x="151.4" y="38.7">PAM8945PJR</text>
<text x="171.7" y="37.5">2.2uF 16V</text>
<text x="171.7" y="39.7">X5R</text>
<text x="185.7" y="37.5">10uF 16V</text>
<text x="185.7" y="39.7">X5R</text>
<text x="199.6" y="37.5">10uF 16V</text>
<text x="199.6" y="39.7">X5R</text>
<text x="343.2" y="43">FB703</text>
<text x="343.2" y="45.3">0402</text>
<text x="343.2" y="47.6">600R 0.3A</text>
<text x="358.5" y="43">FB702</text>
<text x="358.5" y="45.3">0402</text>
<text x="358.5" y="47.6">600R 0.3A</text>
<text x="263.2" y="51.9">C709</text>
<text x="277.2" y="51.9">C710</text>
<text x="291.2" y="51.9">C711</text>
<text x="305.1" y="51.9">C712</text>
<text x="343.2" y="49.9">MMZ1005A601</text>
<text x="358.5" y="49.9">MMZ1005A601</text>
<text x="70.1" y="57">C708</text>
<text x="70.1" y="59.3">0402</text>
<text x="165.4" y="58.3">C713</text>
<text x="179.3" y="58.3">C714</text>
<text x="194.6" y="58.3">C715</text>
<text x="208.5" y="58.3">C716</text>
<text x="222.5" y="58.3">C717</text>
<text x="236.6" y="58.3">C718</text>
<text x="263.2" y="54.2">0402</text>
<text x="263.2" y="56.5">33pF 50V</text>
<text x="263.2" y="58.8">NP0</text>
<text x="277.2" y="54.2">0402</text>
<text x="277.2" y="56.5">10pF 50V</text>
<text x="277.2" y="58.8">NP0</text>
<text x="291.2" y="54.2">0402</text>
<text x="291.2" y="56.5">33pF 50V</text>
<text x="291.2" y="58.8">NP0</text>
<text x="305.1" y="54.2">0402</text>
<text x="305.1" y="56.5">10pF 50V</text>
<text x="305.1" y="58.8">NP0</text>
<text x="322.9" y="59.5">ESD700</text>
<text x="339.4" y="59.5">ESD701</text>
<text x="70.1" y="61.6">1uF 16V</text>
<text x="70.1" y="63.9">X5R</text>
<text x="165.4" y="60.6">0402</text>
<text x="165.4" y="62.9">220pF 50V</text>
<text x="165.4" y="65.1">NP0</text>
<text x="179.3" y="60.6">0402</text>
<text x="179.3" y="62.9">220pF 50V</text>
<text x="179.3" y="65.1">NP0</text>
<text x="194.6" y="60.6">0402</text>
<text x="194.6" y="62.9">33pF 50V</text>
<text x="194.6" y="65.1">NP0</text>
<text x="208.5" y="60.6">0402</text>
<text x="208.5" y="62.9">10pF 50V</text>
<text x="208.5" y="65.1">NP0</text>
<text x="222.5" y="60.6">0402</text>
<text x="222.5" y="62.9">33pF 50V</text>
<text x="222.5" y="65.1">NP0</text>
<text x="236.6" y="60.6">0402</text>
<text x="236.6" y="62.9">10pF 50V</text>
<text x="236.6" y="65.1">NP0</text>
<text x="258.5" y="61.8" transform="rotate(-90 258.5 61.8)">AGND</text>
<text x="272.5" y="61.8" transform="rotate(-90 272.5 61.8)">AGND</text>
<text x="286.4" y="61.8" transform="rotate(-90 286.4 61.8)">AGND</text>
<text x="300.4" y="61.8" transform="rotate(-90 300.4 61.8)">AGND</text>
<text x="322.9" y="61.8">SC70-3</text>
<text x="322.9" y="64.1">NUP2125</text>
<text x="339.4" y="61.8">SC70-3</text>
<text x="339.4" y="64.1">NUP2125</text>
<text x="353.4" y="69.7">SP700</text>
<text x="353.4" y="72">TH3-0</text>
<text x="372.4" y="69.7">SP701</text>
<text x="372.4" y="72">TH3-0</text>
<text x="111.4" y="81.7">DS_VDD</text>
<text x="144.4" y="81.7">DS_VDD</text>
<text x="353.4" y="82.4">SP702</text>
<text x="372.4" y="82.4">SP703</text>
<text x="124.7" y="86.2">U701</text>
<text x="124.7" y="88.5">TDFN14</text>
<text x="353.4" y="84.7">TH3-0</text>
<text x="372.4" y="84.7">TH3-0</text>
<text x="124.7" y="90.8">DS4420</text>
<text x="116.2" y="121.4" transform="rotate(-90 116.2 121.4)">AGND</text>
<text x="131.4" y="121.4" transform="rotate(-90 131.4 121.4)">AGND</text>
<text x="146.6" y="121.4" transform="rotate(-90 146.6 121.4)">AGND</text>
<text x="343.2" y="120.5">FB704</text>
<text x="343.2" y="122.8">0603</text>
<text x="343.2" y="125.1">600R 1A</text>
<text x="358.5" y="120.5">FB705</text>
<text x="358.5" y="122.8">0603</text>
<text x="358.5" y="125.1">600R 1A</text>
<text x="373.7" y="121.8">CN701</text>
<text x="373.7" y="124.1">ST</text>
<text x="343.2" y="127.4">MPZ1608S601A</text>
<text x="358.5" y="127.4">MPZ1608S601A</text>
<text x="373.7" y="126.4">4w ST Molex KK</text>
<text x="77.7" y="139.6">C719</text>
<text x="77.7" y="141.8">0402</text>
<text x="343.2" y="139.6">FB707</text>
<text x="343.2" y="141.8">0402</text>
<text x="358.5" y="139.6">FB706</text>
<text x="358.5" y="141.8">0402</text>
<text x="77.7" y="144.1">1uF 16V</text>
<text x="77.7" y="146.4">X5R</text>
<text x="174.2" y="148.4">C720</text>
<text x="188.2" y="148.4">C721</text>
<text x="203.5" y="148.4">C722</text>
<text x="217.5" y="148.4">C723</text>
<text x="231.4" y="148.4">C724</text>
<text x="245.4" y="148.4">C725</text>
<text x="263.2" y="148.4">C726</text>
<text x="277.2" y="148.4">C727</text>
<text x="291.2" y="148.4">C728</text>
<text x="305.1" y="148.4">C729</text>
<text x="343.2" y="144.1">600R 0.3A</text>
<text x="343.2" y="146.4">MMZ1005A601</text>
<text x="358.5" y="144.1">600R 0.3A</text>
<text x="358.5" y="146.4">MMZ1005A601</text>
<text x="174.2" y="150.7">0402</text>
<text x="174.2" y="153">220pF 50V</text>
<text x="174.2" y="155.3">NP0</text>
<text x="188.2" y="150.7">0402</text>
<text x="188.2" y="153">220pF 50V</text>
<text x="188.2" y="155.3">NP0</text>
<text x="203.5" y="150.7">0402</text>
<text x="203.5" y="153">33pF 50V</text>
<text x="203.5" y="155.3">NP0</text>
<text x="217.5" y="150.7">0402</text>
<text x="217.5" y="153">10pF 50V</text>
<text x="217.5" y="155.3">NP0</text>
<text x="231.4" y="150.7">0402</text>
<text x="231.4" y="153">33pF 50V</text>
<text x="231.4" y="155.3">NP0</text>
<text x="245.4" y="150.7">0402</text>
<text x="245.4" y="153">10pF 50V</text>
<text x="245.4" y="155.3">NP0</text>
<text x="263.2" y="150.7">0402</text>
<text x="263.2" y="153">33pF 50V</text>
<text x="263.2" y="155.3">NP0</text>
<text x="277.2" y="150.7">0402</text>
<text x="277.2" y="153">10pF 50V</text>
<text x="277.2" y="155.3">NP0</text>
<text x="291.2" y="150.7">0402</text>
<text x="291.2" y="153">33pF 50V</text>
<text x="291.2" y="155.3">NP0</text>
<text x="305.1" y="150.7">0402</text>
<text x="305.1" y="153">10pF 50V</text>
<text x="305.1" y="155.3">NP0</text>
<text x="97.5" y="161.8">HS_VDD</text>
<text x="169.5" y="158.3" transform="rotate(-90 169.5 158.3)">AGND</text>
<text x="183.5" y="158.3" transform="rotate(-90 183.5 158.3)">AGND</text>
<text x="198.7" y="158.3" transform="rotate(-90 198.7 158.3)">AGND</text>
<text x="212.7" y="158.3" transform="rotate(-90 212.7 158.3)">AGND</text>
<text x="226.7" y="158.3" transform="rotate(-90 226.7 158.3)">AGND</text>
<text x="240.6" y="158.3" transform="rotate(-90 240.6 158.3)">AGND</text>
<text x="258.5" y="158.3" transform="rotate(-90 258.5 158.3)">AGND</text>
<text x="272.5" y="158.3" transform="rotate(-90 272.5 158.3)">AGND</text>
<text x="286.4" y="158.3" transform="rotate(-90 286.4 158.3)">AGND</text>
<text x="300.4" y="158.3" transform="rotate(-90 300.4 158.3)">AGND</text>
<text x="322.9" y="156.1">ESD702</text>
<text x="322.9" y="158.4">SC70-3</text>
<text x="322.9" y="160.6">NUP2125</text>
<text x="339.4" y="156.1">ESD703</text>
<text x="339.4" y="158.4">SC70-3</text>
<text x="339.4" y="160.6">NUP2125</text>
<text x="79" y="162.4">C730</text>
<text x="79" y="164.7">0402</text>
<text x="79" y="167">1uF 16V</text>
<text x="79" y="169.3">X5R</text>
<text x="140" y="173.8">U702</text>
<text x="105.7" y="175.1">L701</text>
<text x="105.7" y="177.4">SM</text>
<text x="105.7" y="179.7">4.7uH 3.5A</text>
<text x="140" y="176.1">VQFN20</text>
<text x="140" y="178.4">DRV2700RGPR</text>
<text x="225.7" y="178.3">HS_VDD</text>
<text x="243.5" y="178.3">HS_VDD</text>
<text x="105.7" y="182">SRP4020TA-4R7M</text>
<text x="343.2" y="180.2">FB708</text>
<text x="343.2" y="182.5">0603</text>
<text x="343.2" y="184.8">600R 1A</text>
<text x="358.5" y="180.2">FB709</text>
<text x="358.5" y="182.5">0603</text>
<text x="358.5" y="184.8">600R 1A</text>
<text x="343.2" y="187.1">MPZ1608S601A</text>
<text x="358.5" y="187.1">MPZ1608S601A</text>
<text x="73.9" y="200.5">R700</text>
<text x="73.9" y="202.8">0402</text>
<text x="91.7" y="200.5">R701</text>
<text x="91.7" y="202.8">0805</text>
<text x="175.5" y="200.5">R702</text>
<text x="175.5" y="202.8">0402</text>
<text x="231.4" y="203.1">R703</text>
<text x="249.2" y="203.1">R704</text>
<text x="73.9" y="205.1">15K 1%</text>
<text x="91.7" y="205.1">732K 1%</text>
<text x="91.7" y="207.4">150V</text>
<text x="175.5" y="205.1">14K 1%</text>
<text x="231.4" y="205.3">0402</text>
<text x="231.4" y="207.6">NO FIT</text>
<text x="249.2" y="205.3">0402</text>
<text x="249.2" y="207.6">NO FIT</text>
<text x="89.2" y="220.8">C731</text>
<text x="104.4" y="220.8">C732</text>
<text x="161.5" y="219.6">C733</text>
<text x="161.5" y="221.9">0805</text>
<text x="231.4" y="219.6">R705</text>
<text x="231.4" y="221.9">0402</text>
<text x="249.2" y="219.6">R706</text>
<text x="249.2" y="221.9">0402</text>
<text x="89.2" y="223.1">0402</text>
<text x="89.2" y="225.4">100nF 25V</text>
<text x="89.2" y="227.7">X7R</text>
<text x="104.4" y="223.1">0402</text>
<text x="104.4" y="225.4">100nF 25V</text>
<text x="104.4" y="227.7">X7R</text>
<text x="161.5" y="224.1">100nF 250V</text>
<text x="161.5" y="226.4">X7T</text>
<text x="231.4" y="224.1">0R0</text>
<text x="249.2" y="224.1">0R0</text>
<text x="275.3" y="225.3">+5.0V_SYS</text>
<text x="284.8" y="223.4">FB710</text>
<text x="284.8" y="225.7">0603</text>
<text x="284.8" y="228">600R 1A</text>
<text x="351.5" y="225.3">HS_VDD</text>
<text x="374.3" y="225.3">+5.0V_SYS</text>
<text x="389.6" y="225.3">DS_VDD</text>
<text x="284.8" y="230.2">MPZ1608S601A</text>
<text x="301.3" y="237.3">C734</text>
<text x="301.3" y="239.6">0603</text>
<text x="315.3" y="237.3">C735</text>
<text x="315.3" y="239.6">0402</text>
<text x="329.3" y="237.3">C736</text>
<text x="329.3" y="239.6">0402</text>
<text x="344.5" y="237.3">C737</text>
<text x="344.5" y="239.6">0402</text>
<text x="358.5" y="237.3">C738</text>
<text x="358.5" y="239.6">0402</text>
<text x="382.6" y="237.3">C739</text>
<text x="382.6" y="239.6">0603</text>
<text x="396.6" y="237.3">C740</text>
<text x="396.6" y="239.6">0402</text>
<text x="301.3" y="241.9">10uF 16V</text>
<text x="301.3" y="244.2">X5R</text>
<text x="315.3" y="241.9">1uF 16V</text>
<text x="315.3" y="244.2">X5R</text>
<text x="329.3" y="241.9">100nF 25V</text>
<text x="329.3" y="244.2">X7R</text>
<text x="344.5" y="241.9">33pF 50V</text>
<text x="344.5" y="244.2">NP0</text>
<text x="358.5" y="241.9">10pF 50V</text>
<text x="358.5" y="244.2">NP0</text>
<text x="382.6" y="241.9">10uF 16V</text>
<text x="382.6" y="244.2">X5R</text>
<text x="396.6" y="241.9">100nF 25V</text>
<text x="396.6" y="244.2">X7R</text>
</g>
<g font-size="1.6" fill="#408080">
<text x="135.9" y="35.1" transform="rotate(-90 135.9 35.1)">10</text>
<text x="141" y="35.1" transform="rotate(-90 141 35.1)">11</text>
<text x="146" y="35.1" transform="rotate(-90 146 35.1)">1</text>
<text x="372.2" y="32.9">1</text>
<text x="372.2" y="35.4">2</text>
<text x="379.4" y="33.5">SPEAKER +</text>
<text x="150.8" y="41.8">2</text>
<text x="372.2" y="38">3</text>
<text x="372.2" y="40.5">4</text>
<text x="379.4" y="36">SPEAKER -</text>
<text x="379.4" y="41.1">MIC -</text>
<text x="379.4" y="38.6">MIC +</text>
<text x="130.9" y="44.3">7</text>
<text x="130.9" y="46.8">6</text>
<text x="130.9" y="53.2">9</text>
<text x="130.9" y="50.7">8</text>
<text x="150.8" y="49.4">3</text>
<text x="137.2" y="57.5" transform="rotate(-90 137.2 57.5)">4</text>
<text x="141" y="57.5" transform="rotate(-90 141 57.5)">5</text>
<text x="144.8" y="58.4" transform="rotate(-90 144.8 58.4)">12</text>
<text x="123.3" y="93.8">1</text>
<text x="140.6" y="93.8">14</text>
<text x="123.3" y="96.4">2</text>
<text x="123.3" y="98.9">3</text>
<text x="123.3" y="101.5">4</text>
<text x="140.6" y="101.5">11</text>
<text x="140.6" y="98.9">12</text>
<text x="140.6" y="96.4">13</text>
<text x="123.3" y="104">5</text>
<text x="123.3" y="106.5">6</text>
<text x="140.6" y="106.5">9</text>
<text x="140.6" y="104">10</text>
<text x="123.3" y="109.1">7</text>
<text x="140.6" y="109.1">8</text>
<text x="132.1" y="114.4" transform="rotate(-90 132.1 114.4)">15</text>
<text x="372.2" y="129.4">1</text>
<text x="372.2" y="131.9">2</text>
<text x="379.4" y="130">EARPIECE +</text>
<text x="372.2" y="134.5">3</text>
<text x="372.2" y="137">4</text>
<text x="379.4" y="132.6">EARPIECE -</text>
<text x="379.4" y="137.6">MIC -</text>
<text x="379.4" y="135.2">MIC +</text>
<text x="127" y="179.9" transform="rotate(-90 127 179.9)">20</text>
<text x="129.5" y="179.9" transform="rotate(-90 129.5 179.9)">19</text>
<text x="132.1" y="179.9" transform="rotate(-90 132.1 179.9)">18</text>
<text x="134.6" y="179.9" transform="rotate(-90 134.6 179.9)">17</text>
<text x="137.2" y="179.9" transform="rotate(-90 137.2 179.9)">16</text>
<text x="119.5" y="186.5">1</text>
<text x="119.5" y="189.1">2</text>
<text x="119.5" y="191.6">3</text>
<text x="144.4" y="186.5">15</text>
<text x="144.4" y="191.6">13</text>
<text x="144.4" y="189.1">14</text>
<text x="372.4" y="188.5">1</text>
<text x="372.4" y="191">2</text>
<text x="379.4" y="189.8">RINGER -</text>
<text x="119.5" y="194.2">4</text>
<text x="119.5" y="196.7">5</text>
<text x="144.4" y="196.7">11</text>
<text x="144.4" y="194.2">12</text>
<text x="379.4" y="192.3">RINGER +</text>
<text x="127" y="204.8" transform="rotate(-90 127 204.8)">6</text>
<text x="129.5" y="204.8" transform="rotate(-90 129.5 204.8)">7</text>
<text x="132.1" y="204.8" transform="rotate(-90 132.1 204.8)">8</text>
<text x="134.6" y="204.8" transform="rotate(-90 134.6 204.8)">9</text>
<text x="137.2" y="205.7" transform="rotate(-90 137.2 205.7)">10</text>
<text x="141" y="205.7" transform="rotate(-90 141 205.7)">21</text>
<text x="349.8" y="251.3">DRV2700 DECOUPLING</text>
<text x="390.1" y="251.3">DS4420 DECOUPLING</text>
</g>
<g font-size="1.6" fill="#008000">
<text x="12.4" y="41.4">HANDSET_SPKM</text>
<text x="36.9" y="40.5">HANDSET_SPKM</text>
<text x="12.4" y="44">HANDSET_SPKP</text>
<text x="13" y="46.5">HANDSET_MICM</text>
<text x="36.8" y="45.6">HANDSET_MICM</text>
<text x="37.3" y="43">HANDSET_SPKP</text>
<text x="54.9" y="44.3">HANDSFREE_SPKP</text>
<text x="13" y="49.1">HANDSET_MICP</text>
<text x="35.1" y="53.2">HANDSFREE_SPKM</text>
<text x="37.3" y="48.1">HANDSET_MICP</text>
<text x="54.9" y="51.9">HANDSFREE_SPKM</text>
<text x="12.4" y="54.1">HANDSFREE_SPKM</text>
<text x="12.4" y="56.7">HANDSFREE_SPKP</text>
<text x="13" y="59.2">HANDSFREE_MICP</text>
<text x="35.4" y="58.3">HANDSFREE_MICP</text>
<text x="35.5" y="55.7">HANDSFREE_SPKP</text>
<text x="13" y="61.8">HANDSFREE_MICM</text>
<text x="35.1" y="60.8">HANDSFREE_MICM</text>
<text x="12.4" y="69.4">HANDSFREE_CTL</text>
<text x="12.4" y="71.9">RINGER_CTL</text>
<text x="36.4" y="68.4">HANDSFREE_CTL</text>
<text x="39.5" y="71">RINGER_CTL</text>
<text x="54.9" y="72.2">HANDSFREE_CTL</text>
<text x="54.9" y="77.3">HANDSFREE_MICM</text>
<text x="54.9" y="74.8">HANDSFREE_MICP</text>
<text x="13.3" y="82.1">I2C_SCL</text>
<text x="13.3" y="79.5">I2C-SDA</text>
<text x="42.7" y="81.1">I2C_SCL</text>
<text x="42.7" y="78.6">I2C-SDA</text>
<text x="54.9" y="101.5">I2C_SCL</text>
<text x="54.9" y="104">I2C-SDA</text>
<text x="54.9" y="131.9">HANDSET_SPKM</text>
<text x="54.9" y="129.4">HANDSET_SPKP</text>
<text x="54.9" y="137">HANDSET_MICM</text>
<text x="54.9" y="134.5">HANDSET_MICP</text>
<text x="54.9" y="148.4">HANDSFREE_SPKM</text>
<text x="54.9" y="153.5">RINGER_CTL</text>
<text x="54.9" y="157.3">HANDSFREE_SPKP</text>
<text x="12.6" y="248.5">RINGER-</text>
<text x="12.6" y="251.1">RIMGER+</text>
</g>
<g font-size="1.6" fill="#808000">
<text x="136.5" y="40.1" transform="rotate(-90 136.5 40.1)">VBAT</text>
<text x="141.6" y="38.6" transform="rotate(-90 141.6 38.6)">SW</text>
<text x="146.6" y="40.3" transform="rotate(-90 146.6 40.3)">PVDD</text>
<text x="133" y="44.9">IN+</text>
<text x="133" y="47.4">IN-</text>
<text x="145.3" y="42.4">OUT+</text>
<text x="133" y="53.8">AGC</text>
<text x="133" y="51.3">EN</text>
<text x="145.9" y="50">OUT-</text>
<text x="137.8" y="55.4" transform="rotate(-90 137.8 55.4)">PGND</text>
<text x="141.6" y="55.4" transform="rotate(-90 141.6 55.4)">AGND</text>
<text x="145.4" y="55.4" transform="rotate(-90 145.4 55.4)">BGND</text>
<text x="125.4" y="94.4">A2</text>
<text x="135.6" y="94.4">AVCC</text>
<text x="125.4" y="97">A1</text>
<text x="125.4" y="99.5">A0</text>
<text x="135.1" y="97">OUT+</text>
<text x="135.7" y="99.5">OUT-</text>
<text x="125.4" y="102.1">SCL</text>
<text x="125.4" y="104.6">SDA</text>
<text x="125.4" y="107.1">VCC</text>
<text x="135.2" y="102.1">AGND</text>
<text x="137.2" y="107.1">IN-</text>
<text x="137.3" y="104.6">NC</text>
<text x="125.4" y="109.7">GND</text>
<text x="132.7" y="111.3" transform="rotate(-90 132.7 111.3)">EP</text>
<text x="136.6" y="109.7">IN+</text>
<text x="127.6" y="183.1" transform="rotate(-90 127.6 183.1)">EN</text>
<text x="130.1" y="185.6" transform="rotate(-90 130.1 185.6)">GAIN1</text>
<text x="132.7" y="185.6" transform="rotate(-90 132.7 185.6)">GAIN0</text>
<text x="135.2" y="183.9" transform="rotate(-90 135.2 183.9)">IN+</text>
<text x="137.8" y="183.3" transform="rotate(-90 137.8 183.3)">IN-</text>
<text x="121.6" y="187.2">PUMP</text>
<text x="121.6" y="189.8">VDD</text>
<text x="139.4" y="187.2">REXT</text>
<text x="139.5" y="189.8">OUT-</text>
<text x="121.6" y="192.3">FB</text>
<text x="121.6" y="194.8">GND</text>
<text x="121.6" y="197.4">GND</text>
<text x="138.9" y="192.3">OUT+</text>
<text x="139.2" y="194.8">PVDD</text>
<text x="140.5" y="197.4">BST</text>
<text x="127.6" y="202.7" transform="rotate(-90 127.6 202.7)">GND</text>
<text x="130.1" y="202.7" transform="rotate(-90 130.1 202.7)">SW</text>
<text x="132.7" y="202.7" transform="rotate(-90 132.7 202.7)">SW</text>
<text x="135.2" y="202.7" transform="rotate(-90 135.2 202.7)">NC</text>
<text x="137.8" y="202.7" transform="rotate(-90 137.8 202.7)">BST</text>
<text x="141.6" y="202.7" transform="rotate(-90 141.6 202.7)">EP</text>
</g>
<g font-size="1.6" fill="#ff80c0">
<text x="37.1" y="175.1">DRIVE VOLTAGE:</text>
<text x="37.1" y="177.4">VBST = VFB * (1 + R700 / R701)</text>
<text x="37.1" y="179.7">VBST = 1.3 * (732K / 15K)</text>
<text x="37.1" y="182">VBST = +/-64V</text>
<text x="189.5" y="218.3">CURRENT LIMIT:</text>
<text x="189.5" y="220.6">R702 = (K * VREF / ILIM) - RINT</text>
<text x="189.5" y="222.9">R702 = (10500 * 1.35 / 1) - 60</text>
<text x="189.5" y="225.2">R702 = 14.115K ohms NPV = 14K ohms</text>
</g>
<g font-size="1.6" fill="#f00">
<text x="350.9" y="205.6">WARNING POSSIBLE</text>
<text x="350.9" y="207.9">HIGH VOLTAGE</text>
<text x="138.7" y="239.9">ENSURE HIGH</text>
<text x="138.7" y="242.2">VOLTAGE</text>
<text x="138.7" y="244.5">CLEARANCES</text>
</g>
</svg>
